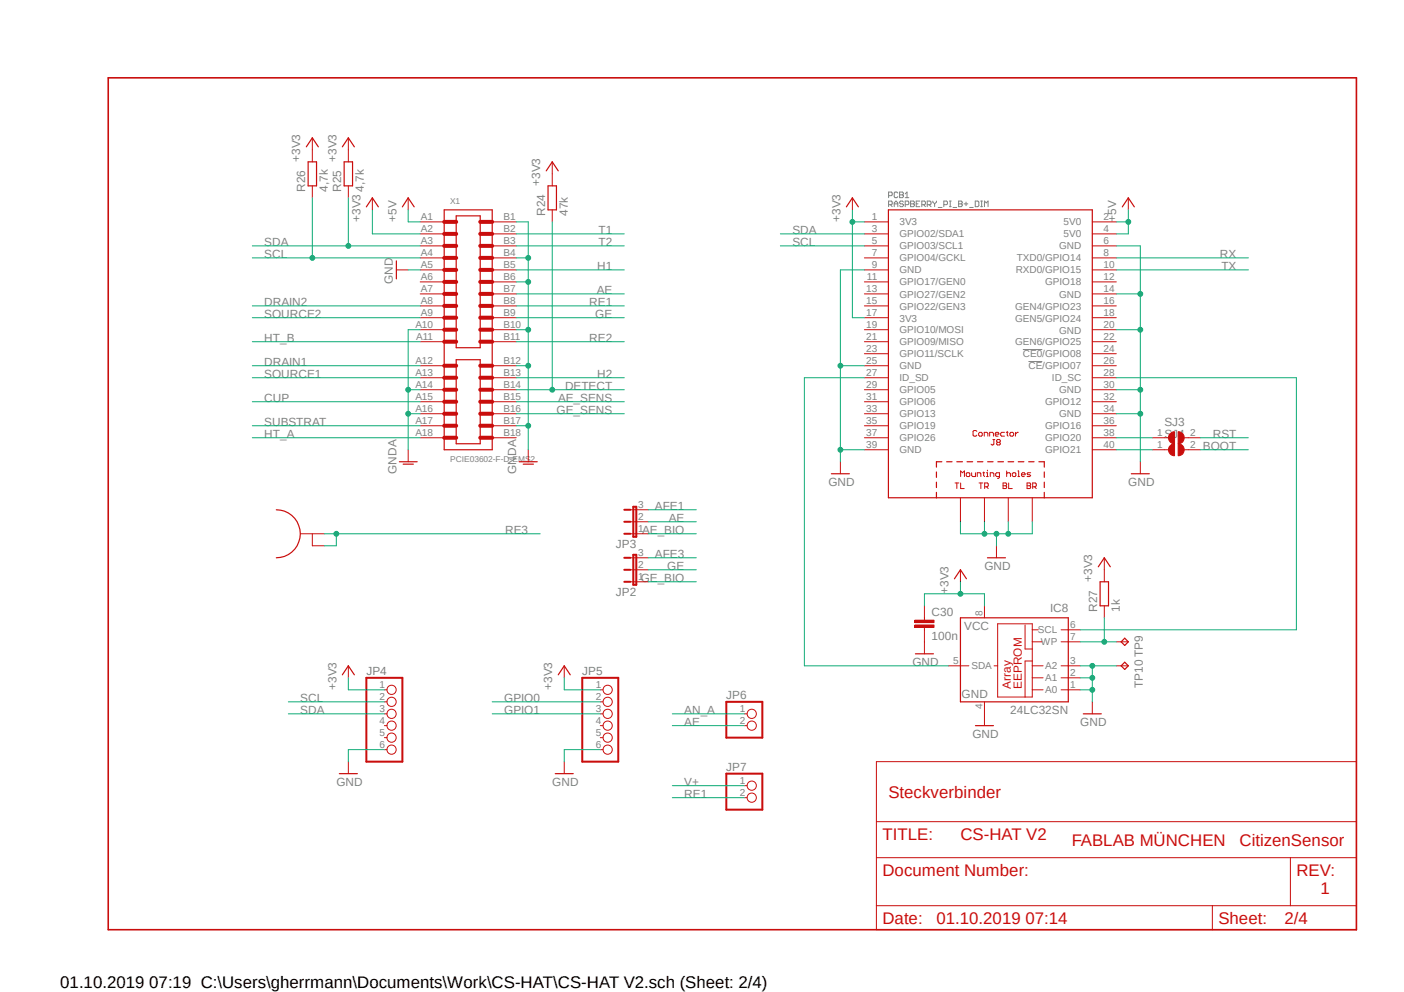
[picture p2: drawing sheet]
<svg xmlns="http://www.w3.org/2000/svg" width="297mm" height="210mm" viewBox="0 0 297 210" stroke-linecap="round" stroke-linejoin="round" font-family="sans-serif">
<path d="M22.4 16.1l265 181.2M287.4 16.1l-265 181.2" fill="none" stroke="#fff" stroke-width=".21"/>
<g fill="none" stroke="#808080" stroke-width=".21">
<path d="M188 41.4h.6l.2-.2-.2-.6h-.6v1.2M188 43.3h.6l.2-.2-.2-.6h-.6v1.2M188.4 43.3l.4 .4M189.2 43.7v-.8l.4-.4 .3 .4v.8M189.2 43.1h.7M189.9 40.9l-.2-.3h-.3l-.2 .3v.7l.2 .2h.3l.2-.2M190.3 40.6h.6l.2 .3-.2 .3 .2 .4-.2 .2h-.6zM190.3 41.2h.6M191.1 42.8l-.2-.3h-.4l-.2 .3 .2 .3 .6 .2-.2 .4h-.4l-.2-.2M191.5 43.3h.6l.2-.2-.2-.6h-.6v1.2M191.5 41.8h.8M191.5 41l.4-.4v1.2"/>
<path d="M192.7 42.5h.5l.3 .3-.3 .3 .3 .4-.3 .2h-.5zM192.7 43.1h.5M193.8 43.1h.4M194.6 42.5h-.8v1.2h.8M195 43.3h.6l.2-.2v-.3l-.2-.3h-.6v1.2M195.4 43.3l.4 .4M196.2 43.3h.6l.2-.2v-.3l-.2-.3h-.6v1.2M196.6 43.3l.4 .4M197.4 42.5v.3l.3 .3M197.7 43.1v.6M198.1 42.5v.3l-.4 .3M198.5 43.9h.8"/>
<path d="M199.7 43.3h.6l.1-.2-.1-.6h-.6v1.2M200.9 42.5h.3M200.9 43.7h.3M201 42.5v1.2M201.6 43.9h.8M202.8 42.5h.6l.2 .3-.2 .3 .2 .4-.2 .2h-.6zM202.8 43.1h.6M204 43.1h.8M204.4 42.8v.7M205.1 43.9h.8M206.3 42.5h.6l.2 .3v.7l-.2 .2h-.6zM207.5 42.5h.4"/>
<path d="M207.5 43.7h.4M207.7 42.5v1.2M208.3 43.7v-1.2l.4 .4 .3-.4v1.2M216.4 74h4.1M217.6 76.5h2.9"/>
</g>
<g fill="none" stroke="#c90d0c" stroke-width=".21">
<path d="M66.1 29.2v5M66.1 39.3v2.6M73.7 29.2v5M73.7 39.3v2.6M116.8 34.2v5.1M78.8 41.9v2.5M83.9 57.1h2.5M86.4 41.9v2.5M88.9 46.9h5.1M88.9 49.5h5.1M88.9 52h5.1M88.9 54.6h5.1"/>
<path d="M88.9 57.1h5.1M88.9 59.6h5.1M104.1 46.9h5.1M104.1 49.5h5.1M104.1 52h5.1M104.1 54.6h5.1M104.1 57.1h5.1M104.1 59.6h5.1M116.8 44.4v2.5M180.3 41.9v2.5M182.9 46.9h5.1M182.9 49.5h5.1"/>
<path d="M182.9 52h5.1M182.9 54.6h5.1M182.9 57.1h5.1M182.9 59.6h5.1M231.1 46.9h5.1M231.1 49.5h5.1M231.1 52h5.1M231.1 54.6h5.1M231.1 57.1h5.1M231.1 59.6h5.1M238.7 41.9v2.5M88.9 62.2h5.1"/>
<path d="M88.9 64.7h5.1M88.9 67.2h5.1M88.9 69.8h5.1M88.9 72.3h5.1M88.9 77.4h5.1M88.9 79.9h5.1M104.1 62.2h5.1M104.1 64.7h5.1M104.1 67.2h5.1M104.1 69.8h5.1M104.1 72.3h5.1M104.1 77.4h5.1"/>
<path d="M104.1 79.9h5.1M182.9 62.2h5.1M182.9 64.7h5.1M182.9 67.2h5.1M182.9 69.8h5.1M182.9 72.3h5.1M182.9 77.4h5.1M182.9 79.9h5.1M182.9 74.8h5.1M231.1 62.2h5.1M231.1 64.7h5.1M231.1 67.2h5.1"/>
<path d="M231.1 69.8h5.1M231.1 72.3h5.1M231.1 77.4h5.1M231.1 79.9h5.1M231.1 74.8h5.1M86.4 95.2v2.5M88.9 82.5h5.1M88.9 85h5.1M88.9 87.5h5.1M88.9 90.1h5.1M88.9 92.6h5.1M104.1 82.5h5.1"/>
<path d="M104.1 85h5.1M104.1 87.5h5.1M104.1 90.1h5.1M104.1 92.6h5.1M111.8 95.2v2.5M177.8 97.7v2.5M182.9 82.5h5.1M182.9 85h5.1M182.9 87.5h5.1M182.9 90.1h5.1M182.9 92.6h5.1M182.9 95.2h5.1"/>
<path d="M206.7 91.3l-.2-.2-.6 .2v.8l.2 .2h.4l.2-.2M207 91.7l.3-.2h.3l.2 .6-.2 .2h-.3l-.3-.2zM208.1 99.9v.7l.2 .2M208.2 92.3v-.8h.6l.2 .2v.6M208.9 99.5v.2M209.4 92.3v-.8h.6l.2 .2v.6M210.1 93h.4M210.3 93v1l-.2 .1-.4-.1M210.6 91.9h.7l-.1-.4h-.5l-.1 .2 .1 .6h.5M211 93.6l-.1-.2 .1-.4h.5l.1 .2-.1 .4M211 93.6l-.1 .2 .1 .3h.5l.1-.1-.1-.4M211 93.6h.5"/>
<path d="M212.5 91.5h-.6l-.2 .2v.4l.2 .2h.6M212.9 91.5h.4M213 99.7v1.1M213.1 91.3v.8l.2 .2M213.7 91.7l.2-.2h.3l.3 .2v.4l-.3 .2h-.3l-.2-.2zM214.8 91.5v.8M215.3 99.7h.2v1.1M215.4 91.5h-.2l-.4 .4M231.1 82.5h5.1M231.1 85h5.1M231.1 87.5h5.1M231.1 90.1h5.1"/>
<path d="M231.1 92.6h5.1M231.1 95.2h5.1M241.3 97.7v2.5M202.1 102.2h.8M202.4 102.2v1.2M203.2 105.3v5.1M203.2 100.8v-1.1l.4 .3 .4-.3v1.1M203.2 102.2v1.2h.8M204.6 100h.4l.2 .2-.2 .6h-.4l-.2-.2zM205.6 100v.6l.2 .2h.6v-.8M206.8 100.8v-.8h.5l.2 .2v.6M207.1 102.2h.8"/>
<path d="M207.5 102.2v1.2M207.9 100h.4M208.3 105.3v5.1M208.3 103h.6l.2-.2-.2-.6h-.6v1.2M208.7 103l.4 .4M208.7 100.8h.4M208.7 100h.2v.8M209.5 100.8v-.8h.6l.2 .2v.6M210.8 115.5v2.5M211.5 100.8h-.6l-.3-.2v-.4l.3-.2h.6v1l-.5 .2M212.2 102.2h.6l.2 .2-.2 .4 .2 .4-.2 .2h-.6zM212.2 102.8h.6"/>
<path d="M213 100.2l.2-.2h.4l.2 .2v.6M213.3 105.3v5.1M213.4 102.2v1.2h.8M214.2 100.2l.2-.2h.4l.1 .6-.1 .2h-.4l-.2-.2zM215.3 100.8h.4M216.1 100.5h.8l-.2-.5h-.4l-.2 .2v.4l.2 .2h.4M217.3 102.2h.6l.2 .2-.2 .4 .2 .4-.2 .2h-.6zM217.3 102.8h.6M218.1 100h-.6l-.2 .2 .2 .3 .6 .1-.3 .2h-.5M218.4 105.3v5.1M218.5 103h.5l.2-.2v-.4l-.2-.2h-.5v1.2M218.9 103l.3 .4"/>
</g>
<g fill="none" stroke="#c90d0c" stroke-width=".85">
<path d="M94 46.9h2.5M94 49.5h2.5M94 52h2.5M94 54.6h2.5M94 57.1h2.5M94 59.6h2.5M101.6 46.9h2.5M101.6 49.5h2.5M101.6 52h2.5M101.6 54.6h2.5M101.6 57.1h2.5M101.6 59.6h2.5"/>
<path d="M94 62.2h2.5M94 64.7h2.5M94 67.2h2.5M94 69.8h2.5M94 72.3h2.5M94 77.4h2.5M94 79.9h2.5M101.6 62.2h2.5M101.6 64.7h2.5M101.6 67.2h2.5M101.6 69.8h2.5M101.6 72.3h2.5"/>
<path d="M101.6 77.4h2.5M101.6 79.9h2.5M94 82.5h2.5M94 85h2.5M94 87.5h2.5M94 90.1h2.5M94 92.6h2.5M101.6 82.5h2.5M101.6 85h2.5M101.6 87.5h2.5M101.6 90.1h2.5M101.6 92.6h2.5"/>
</g>
<g fill="none" stroke="#c90d0c" stroke-width=".25">
<path d="M64.8 31.1l1.3-1.9 1.2 1.9M65.2 34.2h1.8v5.1h-1.8zM72.4 31.1l1.3-1.9 1.3 1.9M72.8 34.2h1.8v5.1h-1.8zM115.6 36.2l1.2-2 1.3 2M115.9 39.3h1.8v5.1h-1.8zM77.5 43.8l1.3-1.9 1.2 1.9M83.9 55.2v3.8M85.1 43.8l1.3-1.9 1.2 1.9M94 44.4h10.1v50.8h-10.1zM96.5 45.7h5.1v27.9h-5.1zM179.1 43.8l1.2-1.9 1.3 1.9"/>
<path d="M188 44.4h43.1v60.9h-43.1zM237.4 43.8l1.3-1.9 1.3 1.9M96.5 76.1h5.1v17.8h-5.1zM84.5 97.7h3.8M85.3 98.2h2.2M109.9 97.7h3.8M110.7 98.2h2.2M198.1 99.9v1.1M199.3 97.7h-1.2v1.1M200.3 97.7h1.1M202.4 97.7h1.2M204.6 97.7h1.2"/>
<path d="M206.8 97.7h1.1M209 97.7h1.1M211.1 97.7h1.2M213.3 97.7h1.2M215.4 97.7h1.2M217.6 97.7h1.2M219.8 97.7h1.1v1.1M220.9 99.9v1.1M175.9 100.2h3.8M198.1 102v1.2M198.1 104.2v1.1M208.9 118h3.8"/>
<path d="M220.9 102v1.2M220.9 104.2v1.1M239.3 100.2h3.9"/>
</g>
<path d="M249.3 91.4a1.27 1.27 0 0 1 1.2 1.2 1.27 1.27 0 0 1-1.2 1.3z" fill-rule="evenodd" fill="#c90d0c"/>
<path d="M249.3 91.4a1.27 1.27 0 0 1 1.2 1.2 1.27 1.27 0 0 1-1.2 1.3z" fill="none" stroke="#c90d0c" stroke-width=".21"/>
<path d="M247.6 91.7l.3-.2 .6-.1v2.5a1.25 1.25 0 0 1-1.2-.8 1.25 1.25 0 0 1 .3-1.4z" fill-rule="evenodd" fill="#c90d0c"/>
<path d="M243.8 92.6h3.4M247.6 91.7l.3-.2 .6-.1v2.5a1.25 1.25 0 0 1-1.2-.8 1.25 1.25 0 0 1 .3-1.4zM250.5 92.6h3.5" fill="none" stroke="#c90d0c" stroke-width=".21"/>
<path d="M249.3 93.9a1.27 1.27 0 0 1 1.2 1.3 1.27 1.27 0 0 1-1.2 1.2z" fill-rule="evenodd" fill="#c90d0c"/>
<path d="M249.3 93.9a1.27 1.27 0 0 1 1.2 1.3 1.27 1.27 0 0 1-1.2 1.2z" fill="none" stroke="#c90d0c" stroke-width=".21"/>
<path d="M247.6 94.3l.3-.3 .6-.1v2.5a1.25 1.25 0 0 1-1.2-.7 1.25 1.25 0 0 1 .3-1.4z" fill-rule="evenodd" fill="#c90d0c"/>
<g fill="none" stroke="#c90d0c" stroke-width=".21">
<path d="M243.8 95.2h3.4M247.6 94.3l.3-.3 .6-.1v2.5a1.25 1.25 0 0 1-1.2-.7 1.25 1.25 0 0 1 .3-1.4zM250.5 95.2h3.5M63.5 112.9h5.1M66.1 112.9v2.6h2.5M133.3 118h3.9M133.3 107.9h3.9M133.3 110.4h3.9M133.3 112.9h3.9M233.6 118v5.1M133.3 120.6h3.9M133.3 123.1h3.9"/>
<path d="M195.6 130.7v.5M195.6 132.8v.5M195.6 135.8v2.5M203.2 120.6v2.5M208.3 128.2v2.5M211.1 132h7.3v15.5h-7.3zM216.9 132.2v5.1h1.5M218.4 133.3h1.3M218.4 139.9h-1.5v7.6M218.4 135.8h2M224.5 133.3h4.1M224.5 135.8h4.1"/>
<path d="M233.6 128.2v2.5M236.2 135.8h2.5M73.7 140.9v2.5M81.3 146h.6M81.3 148.5h.6M81.3 151h.6M81.3 153.5h.6M81.3 156.1h.6M81.3 158.6h.6M119.4 140.9v2.5M127 146h.5M127 148.5h.5"/>
<path d="M127 151h.5M127 153.5h.5M127 156.1h.5M127 158.6h.5M200.7 140.9h4.3M208.3 148.5v5M210.3 140.9h.8M218.4 146h2.3M218.4 140.9h2.3M218.4 143.4h2.3M224.5 146h4.1M224.5 140.9h4.1"/>
<path d="M224.5 143.4h4.1M73.7 161.2v2.5M119.4 161.2v2.5M185.4 161.2h101.6v35.5h-101.6zM185.4 173.9h101.6M185.4 181.5h101.6M185.4 191.6h101.6M256.5 191.6v5.1M273 181.5v10.1"/>
<circle cx="82.8" cy="146" r=".98"/>
<circle cx="82.8" cy="148.5" r=".98"/>
<circle cx="82.8" cy="151" r=".98"/>
<circle cx="82.8" cy="153.5" r=".98"/>
<circle cx="82.8" cy="156.1" r=".98"/>
<circle cx="82.8" cy="158.6" r=".98"/>
<circle cx="128.6" cy="148.5" r=".98"/>
<circle cx="128.6" cy="156.1" r=".98"/>
<circle cx="128.6" cy="158.6" r=".98"/>
<circle cx="128.6" cy="146" r=".98"/>
<circle cx="128.6" cy="153.5" r=".98"/>
<circle cx="128.6" cy="151" r=".98"/>
</g>
<path d="M132.1 118h1.2M132.1 107.9h1.2M132.1 110.4h1.2M132.1 112.9h1.2M134 107.2h.6v6.4h-.6zM134 117.4h.6v6.3h-.6zM132.1 120.6h1.2M132.1 123.1h1.2M77.5 143.4h7.6v17.8h-7.6zM123.2 143.4h7.6v17.8h-7.6z" fill="none" stroke="#c90d0c" stroke-width=".42"/>
<path d="M58.5 107.9a5.1 5.1 0 0 1 5 5 5.1 5.1 0 0 1-5 5.1M232.4 119.9l1.2-1.9 1.3 1.9M193.7 138.3h3.8M201.9 122.5l1.3-1.9 1.3 1.9M203.2 130.7h22.8v17.8h-22.8zM232.7 123.1h1.8v5.1h-1.8zM238 135l.7 .8-.7 .8-.8-.8zM72.4 142.8l1.3-1.9 1.3 1.9M118.1 142.8l1.3-1.9 1.2 1.9M206.4 153.5h3.8M71.8 163.7h3.8M117.5 163.7h3.8" fill="none" stroke="#c90d0c" stroke-width=".25"/>
<path d="M22.9 16.5h264.1v180.2h-264.1z" fill="none" stroke="#c90d0c" stroke-width=".34"/>
<path d="M193.5 132.2h4.1v.6h-4.1z" fill-rule="evenodd" fill="#c90d0c"/>
<path d="M193.5 132.2h4.1v.6h-4.1z" fill="none" stroke="#c90d0c" stroke-width=".21"/>
<path d="M193.5 131.2h4.1v.5h-4.1z" fill-rule="evenodd" fill="#c90d0c"/>
<g fill="none" stroke="#c90d0c" stroke-width=".21">
<path d="M193.5 131.2h4.1v.5h-4.1zM195.6 128.2v2.5M195.6 133.3v2.5M157.5 151h.5M157.5 153.5h.5M231.1 148.5v2.5M236.2 140.9h2.5M157.5 166.2h.5M157.5 168.8h.5"/>
<circle cx="159" cy="153.5" r=".98"/>
<circle cx="159" cy="151" r=".98"/>
<circle cx="159" cy="168.8" r=".98"/>
<circle cx="159" cy="166.2" r=".98"/>
</g>
<path d="M229.2 151h3.8M238 140.1l.7 .8-.7 .7-.8-.7z" fill="none" stroke="#c90d0c" stroke-width=".25"/>
<path d="M153.7 148.5h7.6v7.6h-7.6zM153.7 163.7h7.6v7.6h-7.6z" fill="none" stroke="#c90d0c" stroke-width=".42"/>
<path d="M88.9 69.8h-2.5v25.4M86.4 82.5h2.5" fill="none" stroke="#0dab76" stroke-width=".21"/>
<circle cx="86.4" cy="82.5" r=".51" fill="#0dab76"/>
<g fill="none" stroke="#0dab76" stroke-width=".21">
<path d="M86.4 87.5h2.5"/>
<circle cx="86.4" cy="82.5" r=".51"/>
</g>
<circle cx="86.4" cy="87.5" r=".51" fill="#0dab76"/>
<g fill="none" stroke="#0dab76" stroke-width=".21">
<path d="M109.2 69.8h2.6v25.4M109.2 77.4h2.6"/>
<circle cx="86.4" cy="87.5" r=".51"/>
</g>
<circle cx="111.8" cy="77.4" r=".51" fill="#0dab76"/>
<g fill="none" stroke="#0dab76" stroke-width=".21">
<path d="M109.2 59.6h2.6v10.2"/>
<circle cx="111.8" cy="77.4" r=".51"/>
</g>
<circle cx="111.8" cy="69.8" r=".51" fill="#0dab76"/>
<g fill="none" stroke="#0dab76" stroke-width=".21">
<path d="M109.2 54.6h2.6v5"/>
<circle cx="111.8" cy="69.8" r=".51"/>
</g>
<circle cx="111.8" cy="59.6" r=".51" fill="#0dab76"/>
<g fill="none" stroke="#0dab76" stroke-width=".21">
<path d="M109.2 46.9h2.6v7.7"/>
<circle cx="111.8" cy="59.6" r=".51"/>
</g>
<circle cx="111.8" cy="54.6" r=".51" fill="#0dab76"/>
<g fill="none" stroke="#0dab76" stroke-width=".21">
<path d="M109.2 90.1h2.6"/>
<circle cx="111.8" cy="54.6" r=".51"/>
</g>
<circle cx="111.8" cy="90.1" r=".51" fill="#0dab76"/>
<g fill="none" stroke="#0dab76" stroke-width=".21">
<path d="M109.2 49.5h22.9M109.2 52h22.9M109.2 57.1h22.9M180.3 44.4v22.8h2.6M180.3 46.9h2.6M53.4 64.7h35.5M53.4 67.2h35.5M53.4 72.3h35.5M53.4 79.9h35.5M53.4 77.4h35.5M109.2 62.2h22.9M109.2 64.7h22.9"/>
<path d="M109.2 67.2h22.9M109.2 72.3h22.9M109.2 79.9h22.9M53.4 85h35.5M53.4 90.1h35.5M53.4 92.6h35.5M137.2 110.4h10.1M137.2 120.6h10.1M142.2 153.5h15.3M142.2 168.8h15.3"/>
<circle cx="111.8" cy="90.1" r=".51"/>
</g>
<circle cx="180.3" cy="46.9" r=".51" fill="#0dab76"/>
<g fill="none" stroke="#0dab76" stroke-width=".21">
<path d="M78.8 44.4v5.1h10.1M195.6 128.2v-2.6h12.7v2.6M203.2 123.1v2.5M73.7 143.4v2.6h7.6M119.4 143.4v2.6h7.6"/>
<circle cx="180.3" cy="46.9" r=".51"/>
</g>
<circle cx="203.2" cy="125.6" r=".51" fill="#0dab76"/>
<g fill="none" stroke="#0dab76" stroke-width=".21">
<path d="M203.2 110.4v2.5h15.2v-2.5M210.8 112.9v2.6"/>
<circle cx="203.2" cy="125.6" r=".51"/>
</g>
<circle cx="210.8" cy="112.9" r=".51" fill="#0dab76"/>
<g fill="none" stroke="#0dab76" stroke-width=".21">
<path d="M208.3 110.4v2.5"/>
<circle cx="210.8" cy="112.9" r=".51"/>
</g>
<circle cx="208.3" cy="112.9" r=".51" fill="#0dab76"/>
<g fill="none" stroke="#0dab76" stroke-width=".21">
<path d="M213.3 110.4v2.5"/>
<circle cx="208.3" cy="112.9" r=".51"/>
</g>
<circle cx="213.3" cy="112.9" r=".51" fill="#0dab76"/>
<g fill="none" stroke="#0dab76" stroke-width=".21">
<path d="M182.9 77.4h-5.1v20.3M177.8 95.2h5.1"/>
<circle cx="213.3" cy="112.9" r=".51"/>
</g>
<circle cx="177.8" cy="95.2" r=".51" fill="#0dab76"/>
<g fill="none" stroke="#0dab76" stroke-width=".21">
<path d="M182.9 57.1h-5.1v20.3"/>
<circle cx="177.8" cy="95.2" r=".51"/>
</g>
<circle cx="177.8" cy="77.4" r=".51" fill="#0dab76"/>
<g fill="none" stroke="#0dab76" stroke-width=".21">
<path d="M236.2 87.5h5.1M236.2 82.5h5.1v15.2"/>
<circle cx="177.8" cy="77.4" r=".51"/>
</g>
<circle cx="241.2" cy="87.5" r=".51" fill="#0dab76"/>
<g fill="none" stroke="#0dab76" stroke-width=".21">
<path d="M236.2 69.8h5.1v12.7"/>
<circle cx="241.2" cy="87.5" r=".51"/>
</g>
<circle cx="241.2" cy="82.5" r=".51" fill="#0dab76"/>
<g fill="none" stroke="#0dab76" stroke-width=".21">
<path d="M236.2 62.2h5.1v7.6"/>
<circle cx="241.2" cy="82.5" r=".51"/>
</g>
<circle cx="241.2" cy="69.8" r=".51" fill="#0dab76"/>
<g fill="none" stroke="#0dab76" stroke-width=".21">
<path d="M236.2 52h5.1v10.2"/>
<circle cx="241.2" cy="69.8" r=".51"/>
</g>
<circle cx="241.2" cy="62.2" r=".51" fill="#0dab76"/>
<g fill="none" stroke="#0dab76" stroke-width=".21">
<path d="M86.4 57.1h2.5M81.3 158.6h-7.6v2.6M127 158.6h-7.6v2.6M228.6 140.9h2.5v7.6M228.6 146h2.5"/>
<circle cx="241.2" cy="62.2" r=".51"/>
</g>
<circle cx="231.1" cy="146" r=".51" fill="#0dab76"/>
<g fill="none" stroke="#0dab76" stroke-width=".21">
<path d="M228.6 143.4h2.5"/>
<circle cx="231.1" cy="146" r=".51"/>
</g>
<circle cx="231.1" cy="143.4" r=".51" fill="#0dab76"/>
<g fill="none" stroke="#0dab76" stroke-width=".21">
<path d="M231.1 140.9h5.1"/>
<circle cx="231.1" cy="143.4" r=".51"/>
</g>
<circle cx="231.1" cy="140.9" r=".51" fill="#0dab76"/>
<g fill="none" stroke="#0dab76" stroke-width=".21">
<path d="M236.2 46.9h2.5M238.7 44.4v5.1h-2.5"/>
<circle cx="231.1" cy="140.9" r=".51"/>
</g>
<circle cx="238.7" cy="46.9" r=".51" fill="#0dab76"/>
<g fill="none" stroke="#0dab76" stroke-width=".21">
<path d="M53.4 52h35.5M73.7 41.9v10.1M86.4 44.4v2.5h2.5M165.1 49.5h17.8M236.2 54.6h27.9M236.2 57.1h27.9"/>
<circle cx="238.7" cy="46.9" r=".51"/>
</g>
<circle cx="73.7" cy="52" r=".51" fill="#0dab76"/>
<g fill="none" stroke="#0dab76" stroke-width=".21">
<path d="M53.4 54.6h35.5M66.1 41.9v12.7M165.1 52h17.8M61 151h20.3"/>
<circle cx="73.7" cy="52" r=".51"/>
</g>
<circle cx="66.1" cy="54.6" r=".51" fill="#0dab76"/>
<g fill="none" stroke="#0dab76" stroke-width=".21">
<path d="M116.8 46.9v35.6M109.2 82.5h22.9M61 148.5h20.3"/>
<circle cx="66.1" cy="54.6" r=".51"/>
</g>
<circle cx="116.8" cy="82.5" r=".51" fill="#0dab76"/>
<g fill="none" stroke="#0dab76" stroke-width=".21">
<path d="M109.2 85h22.9M109.2 87.5h22.9M236.2 95.2h7.6M236.2 92.6h7.6M254 95.2h10.1M254 92.6h10.1M68.6 112.9h45.7M71.2 112.9v2.6h-2.6M137.2 107.9h10.1M137.2 112.9h10.1M137.2 118h10.1M137.2 123.1h10.1"/>
<path d="M104.1 148.5h22.9M104.1 151h22.9"/>
<circle cx="116.8" cy="82.5" r=".51"/>
</g>
<circle cx="71.2" cy="112.9" r=".51" fill="#0dab76"/>
<g fill="none" stroke="#0dab76" stroke-width=".21">
<path d="M182.9 79.9h-12.7v61h30.5M236.2 79.9h38.1v53.4h-45.7M228.6 135.8h7.6M233.6 130.7v5.1"/>
<circle cx="71.2" cy="112.9" r=".51"/>
</g>
<circle cx="233.6" cy="135.8" r=".51" fill="#0dab76"/>
<g fill="none" stroke="#0dab76" stroke-width=".21">
<path d="M142.2 151h15.3M142.2 166.2h15.3"/>
<circle cx="233.6" cy="135.8" r=".51"/>
</g>
<g font-size="3.6" fill="#c90d0c">
<text x="188" y="168.8">Steckverbinder</text>
<text x="186.7" y="177.7">TITLE:</text>
<text x="203.2" y="177.7">CS-HAT V2</text>
<text x="226.7" y="178.9">FABLAB MÜNCHEN</text>
<text x="262.3" y="178.9">CitizenSensor</text>
<text x="186.7" y="185.3">Document Number:</text>
<text x="274.3" y="185.3">REV:</text>
<text x="279.4" y="189.1">1</text>
<text x="186.7" y="195.5">Date:</text>
<text x="198.1" y="195.5">01.10.2019 07:14</text>
<text x="257.8" y="195.5">Sheet:</text>
<text x="271.7" y="195.5">2/4</text>
</g>
<text font-size="3.6" x="12.7" y="209">01.10.2019 07:19 C:\Users\gherrmann\Documents\Work\CS-HAT\CS-HAT V2.sch (Sheet: 2/4)</text>
<g font-size="2.5" fill="#808080">
<text x="63.5" y="34.2" transform="rotate(-90 63.5 34.2)">+3V3</text>
<text x="71.2" y="34.2" transform="rotate(-90 71.2 34.2)">+3V3</text>
<text x="64.6" y="40.6" transform="rotate(-90 64.6 40.6)">R26</text>
<text x="69.4" y="40.6" transform="rotate(-90 69.4 40.6)">4,7k</text>
<text x="72.2" y="40.6" transform="rotate(-90 72.2 40.6)">R25</text>
<text x="77" y="40.6" transform="rotate(-90 77 40.6)">4,7k</text>
<text x="114.3" y="39.3" transform="rotate(-90 114.3 39.3)">+3V3</text>
<text x="76.2" y="46.9" transform="rotate(-90 76.2 46.9)">+3V3</text>
<text x="83.9" y="46.9" transform="rotate(-90 83.9 46.9)">+5V</text>
<text x="115.4" y="45.7" transform="rotate(-90 115.4 45.7)">R24</text>
<text x="120.1" y="45.7" transform="rotate(-90 120.1 45.7)">47k</text>
<text x="177.8" y="46.9" transform="rotate(-90 177.8 46.9)">+3V3</text>
<text x="236.2" y="46.9" transform="rotate(-90 236.2 46.9)">+5V</text>
<text x="55.9" y="52">SDA</text>
<text x="126.6" y="49.5">T1</text>
<text x="126.6" y="52">T2</text>
<text x="167.6" y="49.5">SDA</text>
<text x="167.6" y="52">SCL</text>
<text x="55.9" y="54.6">SCL</text>
<text x="126.3" y="57.1">H1</text>
<text x="258.1" y="54.6">RX</text>
<text x="258.4" y="57.1">TX</text>
<text x="55.9" y="64.7">DRAIN2</text>
<text x="83.1" y="60.2" transform="rotate(-90 83.1 60.2)">GND</text>
<text x="124.7" y="64.7">RE1</text>
<text x="126.2" y="62.2">AE</text>
<text x="55.9" y="67.3">SOURCE2</text>
<text x="125.9" y="67.3">GE</text>
<text x="55.9" y="77.4">DRAIN1</text>
<text x="55.9" y="72.3">HT_B</text>
<text x="124.7" y="72.3">RE2</text>
<text x="55.9" y="79.9">SOURCE1</text>
<text x="119.5" y="82.5">DETECT</text>
<text x="126.3" y="79.9">H2</text>
<text x="55.9" y="85">CUP</text>
<text x="117.8" y="87.5">GE_SENS</text>
<text x="118.1" y="85">AE_SENS</text>
<text x="55.9" y="90.1">SUBSTRAT</text>
<text x="55.9" y="92.6">HT_A</text>
<text x="246.3" y="90.1">SJ3</text>
<text x="246.3" y="92.6">SJ4</text>
<text x="254.5" y="95.2">BOOT</text>
<text x="256.6" y="92.6">RST</text>
<text x="83.9" y="100.2" transform="rotate(-90 83.9 100.2)">GNDA</text>
<text x="109.2" y="100.2" transform="rotate(-90 109.2 100.2)">GNDA</text>
<text x="138.6" y="107.9">AFE1</text>
<text x="175.3" y="102.8">GND</text>
<text x="238.7" y="102.8">GND</text>
<text x="106.9" y="112.9">RE3</text>
<text x="135.8" y="112.9">AE_BIO</text>
<text x="141.5" y="110.4">AE</text>
<text x="130.3" y="116">JP3</text>
<text x="138.6" y="118">AFE3</text>
<text x="135.5" y="123.1">GE_BIO</text>
<text x="141.2" y="120.6">GE</text>
<text x="200.7" y="125.6" transform="rotate(-90 200.7 125.6)">+3V3</text>
<text x="208.3" y="120.6">GND</text>
<text x="231.1" y="123.1" transform="rotate(-90 231.1 123.1)">+3V3</text>
<text x="130.3" y="126.2">JP2</text>
<text x="197.1" y="130.3">C30</text>
<text x="222.2" y="129.5">IC8</text>
<text x="232.2" y="129.5" transform="rotate(-90 232.2 129.5)">R27</text>
<text x="236.9" y="129.5" transform="rotate(-90 236.9 129.5)">1k</text>
<text x="197.1" y="135.4">100n</text>
<text x="204" y="133.3">VCC</text>
<text x="77.5" y="142.8">JP4</text>
<text x="123.2" y="142.8">JP5</text>
<text x="193" y="140.9">GND</text>
<text x="63.5" y="148.5">SCL</text>
<text x="71.2" y="146" transform="rotate(-90 71.2 146)">+3V3</text>
<text x="106.7" y="148.5">GPIO0</text>
<text x="116.8" y="146" transform="rotate(-90 116.8 146)">+3V3</text>
<text x="153.7" y="147.9">JP6</text>
<text x="203.5" y="147.7">GND</text>
<text x="241.8" y="145.6" transform="rotate(-90 241.8 145.6)">TP10 TP9</text>
<text x="63.5" y="151">SDA</text>
<text x="106.7" y="151">GPIO1</text>
<text x="144.8" y="151">AN_A</text>
<text x="144.8" y="153.6">AE</text>
<text x="213.7" y="151">24LC32SN</text>
<text x="228.6" y="153.6">GND</text>
<text x="205.7" y="156.1">GND</text>
<text x="71.2" y="166.2">GND</text>
<text x="116.8" y="166.2">GND</text>
<text x="144.8" y="166.2">V+</text>
<text x="153.7" y="163.1">JP7</text>
<text x="144.8" y="168.8">RE1</text>
</g>
<g font-size="2.5" fill="#c90d0c">
<text x="213.9" y="145.7" transform="rotate(-90 213.9 145.7)">Array</text>
<text x="216.2" y="145.7" transform="rotate(-90 216.2 145.7)">EEPROM</text>
</g>
<g font-size="2.1" fill="#808080">
<text x="89.1" y="46.6">A1</text>
<text x="106.5" y="46.6">B1</text>
<text x="184.4" y="46.6">1</text>
<text x="190.3" y="47.7">3V3</text>
<text x="225" y="47.7">5V0</text>
<text x="233.5" y="46.6">2</text>
<text x="89.1" y="49.1">A2</text>
<text x="89.1" y="51.6">A3</text>
<text x="106.5" y="49.1">B2</text>
<text x="106.5" y="51.6">B3</text>
<text x="184.4" y="49.1">3</text>
<text x="184.4" y="51.6">5</text>
<text x="190.3" y="50.2">GPIO02/SDA1</text>
<text x="190.3" y="52.8">GPIO03/SCL1</text>
<text x="224.1" y="52.8">GND</text>
<text x="225" y="50.2">5V0</text>
<text x="233.5" y="49.1">4</text>
<text x="233.5" y="51.6">6</text>
<text x="89.1" y="54.2">A4</text>
<text x="89.1" y="56.7">A5</text>
<text x="89.1" y="59.3">A6</text>
<text x="106.5" y="54.2">B4</text>
<text x="106.5" y="56.7">B5</text>
<text x="106.5" y="59.3">B6</text>
<text x="183.4" y="59.3">11</text>
<text x="184.4" y="54.2">7</text>
<text x="184.4" y="56.7">9</text>
<text x="190.3" y="55.3">GPIO04/GCKL</text>
<text x="190.3" y="57.9">GND</text>
<text x="214.9" y="57.9">RXD0/GPIO15</text>
<text x="215.1" y="55.3">TXD0/GPIO14</text>
<text x="233.5" y="54.2">8</text>
<text x="233.5" y="56.7">10</text>
<text x="233.5" y="59.3">12</text>
<text x="89.1" y="61.8">A7</text>
<text x="89.1" y="64.3">A8</text>
<text x="106.5" y="61.8">B7</text>
<text x="106.5" y="64.3">B8</text>
<text x="183.3" y="61.8">13</text>
<text x="183.3" y="64.3">15</text>
<text x="190.3" y="60.4">GPIO17/GEN0</text>
<text x="190.3" y="62.9">GPIO27/GEN2</text>
<text x="190.3" y="65.5">GPIO22/GEN3</text>
<text x="214.8" y="65.5">GEN4/GPIO23</text>
<text x="221.1" y="60.4">GPIO18</text>
<text x="224.1" y="62.9">GND</text>
<text x="233.5" y="61.8">14</text>
<text x="233.5" y="64.3">16</text>
<text x="87.9" y="69.4">A10</text>
<text x="88.1" y="72">A11</text>
<text x="89.1" y="66.9">A9</text>
<text x="106.5" y="66.9">B9</text>
<text x="106.5" y="69.4">B10</text>
<text x="106.5" y="72">B11</text>
<text x="183.3" y="66.9">17</text>
<text x="183.3" y="69.4">19</text>
<text x="183.3" y="72">21</text>
<text x="190.3" y="68">3V3</text>
<text x="190.3" y="70.5">GPIO10/MOSI</text>
<text x="214.8" y="68">GEN5/GPIO24</text>
<text x="224.1" y="70.6">GND</text>
<text x="233.5" y="66.9">18</text>
<text x="233.5" y="69.4">20</text>
<text x="233.5" y="72">22</text>
<text x="87.9" y="77">A12</text>
<text x="106.5" y="77">B12</text>
<text x="183.3" y="74.5">23</text>
<text x="183.3" y="77">25</text>
<text x="190.3" y="73.1">GPIO09/MISO</text>
<text x="190.3" y="75.6">GPIO11/SCLK</text>
<text x="214.8" y="73.1">GEN6/GPIO25</text>
<text x="216.4" y="75.6">CE0/GPIO08</text>
<text x="233.5" y="74.5">24</text>
<text x="233.5" y="77">26</text>
<text x="87.9" y="79.6">A13</text>
<text x="87.9" y="82.1">A14</text>
<text x="106.5" y="79.6">B13</text>
<text x="106.5" y="82.1">B14</text>
<text x="183.3" y="79.6">27</text>
<text x="183.3" y="82.1">29</text>
<text x="190.3" y="78.1">GND</text>
<text x="190.3" y="80.7">ID_SD</text>
<text x="190.3" y="83.2">GPIO05</text>
<text x="217.6" y="78.1">CE/GPIO07</text>
<text x="222.5" y="80.7">ID_SC</text>
<text x="224.1" y="83.2">GND</text>
<text x="233.5" y="79.6">28</text>
<text x="233.5" y="82.1">30</text>
<text x="87.9" y="84.7">A15</text>
<text x="87.9" y="87.2">A16</text>
<text x="87.9" y="89.7">A17</text>
<text x="106.5" y="84.7">B15</text>
<text x="106.5" y="87.2">B16</text>
<text x="106.5" y="89.7">B17</text>
<text x="183.3" y="84.7">31</text>
<text x="183.3" y="87.2">33</text>
<text x="183.3" y="89.7">35</text>
<text x="190.3" y="85.8">GPIO06</text>
<text x="190.3" y="88.3">GPIO13</text>
<text x="221.1" y="85.8">GPIO12</text>
<text x="224.1" y="88.3">GND</text>
<text x="233.5" y="84.7">32</text>
<text x="233.5" y="87.2">34</text>
<text x="233.5" y="89.7">36</text>
<text x="87.9" y="92.3">A18</text>
<text x="106.5" y="92.3">B18</text>
<text x="183.3" y="92.3">37</text>
<text x="183.3" y="94.8">39</text>
<text x="190.3" y="90.8">GPIO19</text>
<text x="190.3" y="93.4">GPIO26</text>
<text x="190.3" y="95.9">GND</text>
<text x="221.1" y="90.8">GPIO16</text>
<text x="221.1" y="93.4">GPIO20</text>
<text x="221.1" y="95.9">GPIO21</text>
<text x="233.5" y="92.3">38</text>
<text x="233.5" y="94.8">40</text>
<text x="244.8" y="92.3">1</text>
<text x="244.8" y="94.8">1</text>
<text x="251.8" y="92.3">2</text>
<text x="251.8" y="94.8">2</text>
<text x="135" y="107.5">3</text>
<text x="135" y="112.6">1</text>
<text x="135" y="110.1">2</text>
<text x="135" y="117.7">3</text>
<text x="135" y="122.7">1</text>
<text x="135" y="120.2">2</text>
<text x="207.9" y="130.3" transform="rotate(-90 207.9 130.3)">8</text>
<text x="219.6" y="134">SCL</text>
<text x="220.2" y="136.6">WP</text>
<text x="226.4" y="132.9">6</text>
<text x="226.4" y="135.4">7</text>
<text x="201.6" y="140.5">5</text>
<text x="205.5" y="141.6">SDA</text>
<text x="221.1" y="141.6">A2</text>
<text x="226.4" y="143">2</text>
<text x="226.4" y="140.5">3</text>
<text x="80.3" y="145.6">1</text>
<text x="80.3" y="148.1">2</text>
<text x="126" y="145.6">1</text>
<text x="126" y="148.1">2</text>
<text x="221.1" y="146.7">A0</text>
<text x="221.1" y="144.2">A1</text>
<text x="226.4" y="145.6">1</text>
<text x="80.3" y="150.7">3</text>
<text x="80.3" y="153.2">4</text>
<text x="80.3" y="155.7">5</text>
<text x="126" y="150.7">3</text>
<text x="126" y="153.2">4</text>
<text x="126" y="155.7">5</text>
<text x="156.5" y="150.7">1</text>
<text x="156.5" y="153.2">2</text>
<text x="207.9" y="150" transform="rotate(-90 207.9 150)">4</text>
<text x="80.3" y="158.3">6</text>
<text x="126" y="158.3">6</text>
<text x="156.5" y="165.9">1</text>
<text x="156.5" y="168.4">2</text>
</g>
<g font-size="1.8" fill="#808080">
<text x="95.2" y="43.1">X1</text>
<text x="95.2" y="97.7">PCIE03602-F-D-EMS2</text>
</g>
</svg>
